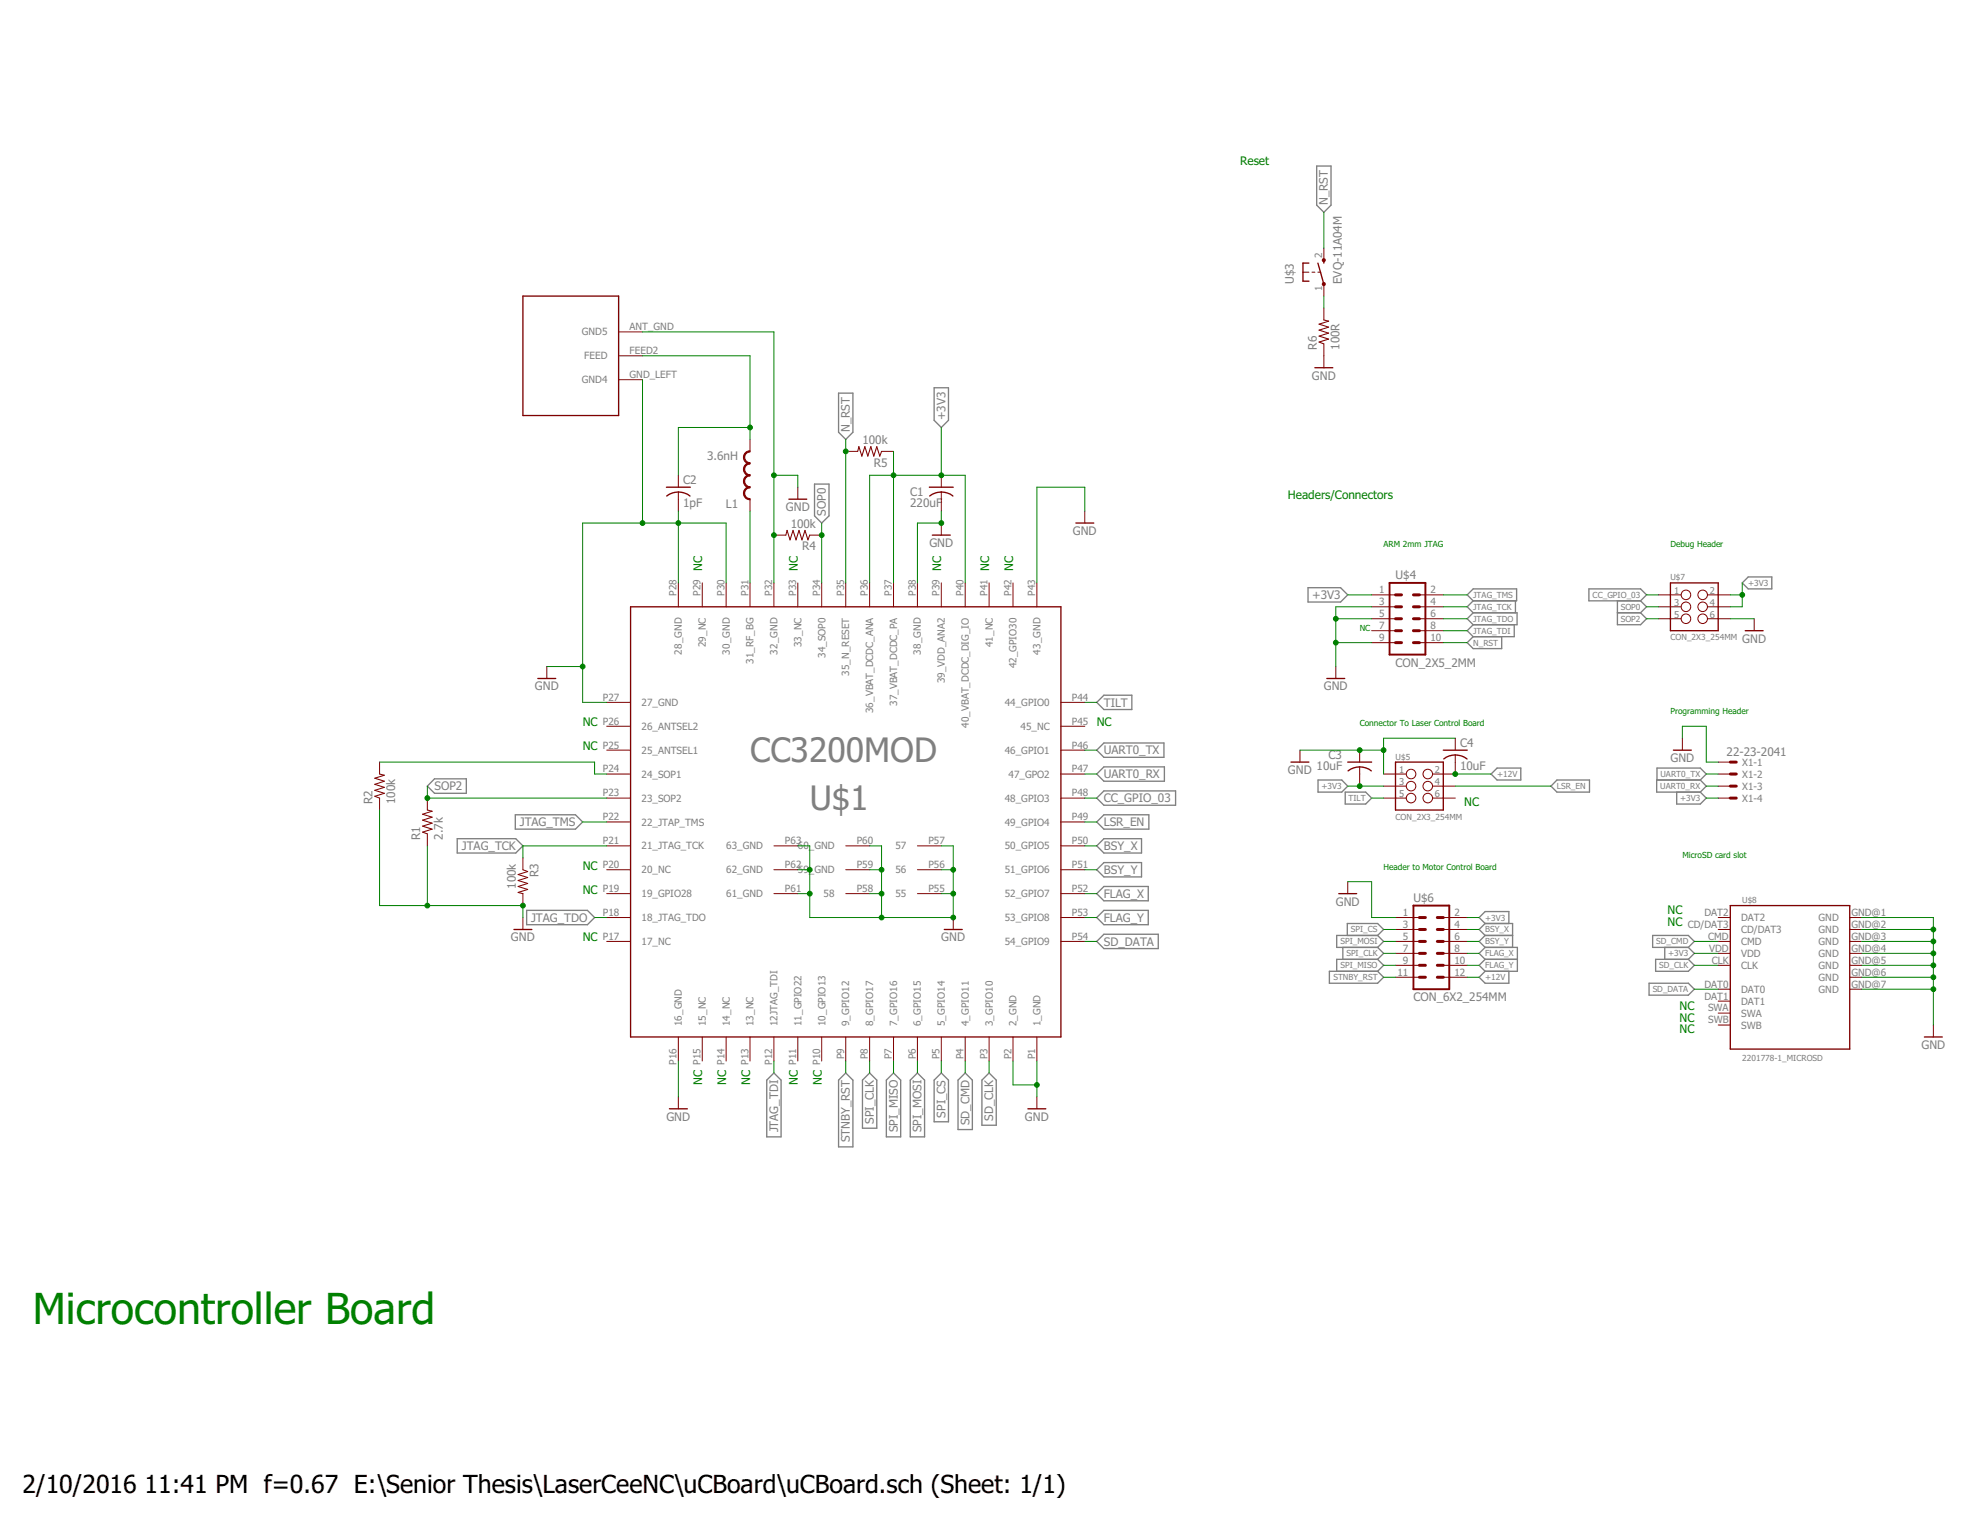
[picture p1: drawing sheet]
<svg xmlns="http://www.w3.org/2000/svg" width="279mm" height="216mm" viewBox="0 0 279 216" stroke-linecap="round" stroke-linejoin="round" font-family="sans-serif">
<g fill="none" stroke="#808080" stroke-width=".19">
<path d="M186.6 23.5h2.1v5.6l-1 1-1.1-1zM118.9 55.7h2v5.6l-1 1-1-1zM132.4 55h2.1v4.6l-1.1 1-1-1zM115.5 68.6h2v4.5l-1 1-1-1zM155.5 99.6l1-1h3.9v2h-3.9zM185.4 83.3h4.6l1.1 1-1.1 1h-4.6zM208 84.3l.8-.8h6.2v1.7h-6.2zM208.8 85.2l-.8 .8 .8 .9M208.8 86.9h6.3v1.7h-6.3M208.8 86.9l-.8 .8 .8 .9M208.8 88.6l-.8 .8 .8 .9M208.8 90.3l-.8 .8 .8 .8h4.1v-1.6"/>
<path d="M214.7 88.6v1.7h-5.9M214.8 85.2v1.7M225.2 83.5h7.4l.8 .8-.8 .9h-7.4zM229.3 86.9h3.3M229.3 85.2v3.4h3.3l.8-.9-.8-.8M232.6 85.2l.8 .8-.8 .9M247 82.6l.8-.8h3.4v1.7h-3.4zM61.6 110.4h4.5v2.1h-4.5l-1-1.1zM64.8 118.9h8.3l1 1-1 1h-8.3zM73 115.5h8.6l1 1-1 1h-8.6zM155.5 119.9l1-1h5.3v2h-5.3zM155.5 116.5l1-1h6.4v2h-6.4z"/>
<path d="M155.5 106.3l1-1h8.5v2.1h-8.5zM155.5 109.7l1-1h8.6v2h-8.6zM155.5 113.1l1-1h10.1v2.1h-10.1zM186.8 110.6h3.4l.9 .8-.9 .9h-3.4zM190.7 112.3h2.9l.8 .8-.8 .9h-2.9zM211.4 109.7l.8-.8h3.4v1.7h-3.4zM220.7 110.6h4.6v1.7h-4.6l-.8-.9zM234.9 110.6v-1.7h6.1l.9 .8-.9 .9M237.7 112.3v1.7h3.3l.9-.9-.9-.8M241 110.6h-6.2v1.7h6.2M241 110.6l.9 .8-.9 .9M74.7 129.1h8.6l1 1-1 1h-8.6z"/>
<path d="M155.5 130.1l1-1h6.3v2h-6.3zM155.5 123.3l1-1h5.3v2h-5.3zM155.5 126.7l1-1h6.3v2h-6.3zM155.5 133.5l1-1.1h7.7v2.1h-7.7zM188.4 137.7h6.9l.8 .8-.8 .9h-6.9zM190.4 134.3v1.7M191 132.6v-1.7h4.3l.8 .9-.8 .8M195.3 136h-5.8v1.7M195.3 132.6h-5.8v1.7h5.8M195.3 136l.8 .8-.8 .9M195.3 134.3l.8 .8-.8 .9M195.3 132.6l.8 .9-.8 .8"/>
<path d="M210.5 130.9l-.8-.8 .8-.9h3.4v1.7M210.5 130.9h3.9v3.4M210.5 137.7l-.8 .8 .8 .9h3.4v-1.7M210.5 136h4.6M210.5 134.3h4.6v3.4h-4.6M210.5 132.6h3.9M210.5 130.9l-.8 .9 .8 .8M210.5 132.6l-.8 .9 .8 .8M210.5 134.3l-.8 .8 .8 .9M210.5 136l-.8 .8 .8 .9M233.8 139.4h5.5l.9 .8-.9 .9h-5.5zM234.3 132.6h5l.9 .9-.9 .8h-5z"/>
<path d="M234.7 136h4.6l.9 .8-.9 .9h-4.6zM236 134.3v1.7M239.3 134.3l.9 .8-.9 .9M108.7 153.1l1-1 1 1v8.1h-2zM119.9 152.1l1 1v9.5h-2v-9.5zM123.3 152.1l1 1v6.8h-2v-6.8zM125.6 153.1l1.1-1 1 1v8.1h-2.1zM129 153.1l1-1 1.1 1v8.1h-2.1zM133.4 152.1l1.1 1v5.9h-2.1v-5.9zM135.8 153.1l1-1 1 1v7h-2zM140.2 152.1l1 1v6.4h-2v-6.4z"/>
</g>
<g fill="none" stroke="#800000" stroke-width=".14">
<path d="M184.7 38.6h.8M186 38.6h.4M186.8 38.6h.4M187.7 35.2v1.7M87.7 50.4h3.4M87.7 47.1h3.4M87.7 53.8h3.4M187.7 40.3v1.7M187.7 43.7v1.7M187.7 48.7v3.4M96.2 67.4v1.7M96.2 69.7v2.8"/>
<path d="M106.3 62.3v1.7M106.3 70.8v1.7M109.7 75.9h1.7M113.1 69.1v1.7M114.8 75.9h1.7M119.9 64h1.7M125 64h1.7M133.4 67.4v1.7M133.4 69.7v2.8M133.4 74.1v1.8M153.8 72.5v1.6M77.5 94.5v1.7"/>
<path d="M86 99.6h3.4M96.2 82.6v3.4M99.5 82.6v3.4M102.9 82.6v3.4M106.3 82.6v3.4M109.7 82.6v3.4M113.1 82.6v3.4M116.5 82.6v3.4M119.9 82.6v3.4M123.3 82.6v3.4M126.7 82.6v3.4M130 82.6v3.4"/>
<path d="M133.4 82.6v3.4M136.8 82.6v3.4M140.2 82.6v3.4M143.6 82.6v3.4M147 82.6v3.4M150.4 99.6h3.4M189.4 94.5v1.7M194.4 91.1h3.4M194.4 89.4h3.4M194.4 87.7h3.4M194.4 86h3.4M194.4 84.3h3.4"/>
<path d="M201.2 91.1h3.4M201.2 89.4h3.4M201.2 87.7h3.4M201.2 86h3.4M201.2 84.3h3.4M235.1 87.7h3.2M235.1 86h3.2M235.1 84.3h3.2M242 87.7h3.3M242 86h3.3M242 84.3h3.3M248.7 87.7v1.7"/>
<path d="M53.8 108v1.7M53.8 113.1v1.7M60.6 113.1v1.7M60.6 118.2v1.7M86 103h3.4M86 106.3h3.4M86 109.7h3.4M86 113.1h3.4M86 116.5h3.4M86 119.9h3.4M109.7 119.9h3.4M119.9 119.9h3.4"/>
<path d="M130 119.9h3.4M150.4 103h3.4M150.4 106.3h3.4M150.4 109.7h3.4M150.4 113.1h3.4M150.4 116.5h3.4M150.4 119.9h3.4M184.3 106.3v1.7M192.7 106.3v1.7M192.7 108.7v2.7M196.1 109.7h3.2M196.1 113.1h3.2"/>
<path d="M196.1 111.4h3.2M203.1 113.1h3.2M203.1 111.4h3.2M206.3 107v2.7h-3.2M206.3 104.6v1.7M238.5 104.6v1.7M243.6 109.7h1.7M243.6 113.1h1.7M243.6 111.4h1.7M243.6 108h1.7M74.1 121.6v1.7M74.1 126.7v1.7"/>
<path d="M74.1 130.1v1.7M86 123.3h3.4M86 126.7h3.4M86 130.1h3.4M86 133.5h3.4M109.7 123.3h3.4M109.7 126.7h3.4M119.9 123.3h3.4M119.9 126.7h3.4M130 123.3h3.4M130 126.7h3.4M135.1 130.1v1.7"/>
<path d="M150.4 123.3h3.4M150.4 126.7h3.4M150.4 130.1h3.4M150.4 133.5h3.4M191.1 125v1.7M197.8 130.1h3.4M197.8 133.5h3.4M197.8 138.5h3.4M197.8 136.8h3.4M197.8 135.1h3.4M197.8 131.8h3.4M204.6 130.1h3.4"/>
<path d="M204.6 133.5h3.4M204.6 138.5h3.4M204.6 136.8h3.4M204.6 135.1h3.4M204.6 131.8h3.4M243.6 130.1h1.7M243.6 133.5h1.7M243.6 136.8h1.7M243.6 135.1h1.7M243.6 131.8h1.7M262.2 130.1h1.7M262.2 133.5h1.7"/>
<path d="M262.2 138.5h1.7M262.2 136.8h1.7M262.2 135.1h1.7M262.2 131.8h1.7M96.2 147v3.4M96.2 155.5v1.7M99.5 147v3.4M102.9 147v3.4M106.3 147v3.4M109.7 147v3.4M113.1 147v3.4M116.5 147v3.4"/>
<path d="M119.9 147v3.4M123.3 147v3.4M126.7 147v3.4M130 147v3.4M133.4 147v3.4M136.8 147v3.4M140.2 147v3.4M143.6 147v3.4M147 147v3.4M147 155.5v1.7M243.6 141.9h1.7M243.6 140.2h1.7"/>
<path d="M243.6 143.6h1.7M243.6 145.3h1.7M262.2 140.2h1.7M274.1 145.3v1.7"/>
<circle cx="239" cy="87.7" r=".68"/>
<circle cx="239" cy="86" r=".68"/>
<circle cx="239" cy="84.3" r=".68"/>
<circle cx="241.4" cy="87.7" r=".68"/>
<circle cx="241.4" cy="86" r=".68"/>
<circle cx="241.4" cy="84.3" r=".68"/>
<circle cx="200" cy="109.7" r=".68"/>
<circle cx="200" cy="113.1" r=".68"/>
<circle cx="200" cy="111.4" r=".68"/>
<circle cx="202.4" cy="109.7" r=".68"/>
<circle cx="202.4" cy="111.4" r=".68"/>
<circle cx="202.4" cy="113.1" r=".68"/>
</g>
<g fill="none" stroke="#800000" stroke-width=".19">
<path d="M185.5 37.3h-.8v2.6h.8M186.8 37.3l.9 3M187.7 36.9v.4M74.1 42h13.6v16.9h-13.6zM186.4 52.1h2.5M94.5 69.1h3.4M94.5 70.3a2.67 2.67 0 0 1 3.3 0M111.8 70.8h2.6M131.7 69.1h3.4M131.8 70.3a2.67 2.67 0 0 1 3.3 0M132.2 75.9h2.5M152.5 74.1h2.5"/>
<path d="M76.2 96.2h2.6M89.4 86h61v61h-61zM188.1 96.2h2.5M236.8 82.6h6.8v6.8h-6.8zM247.4 89.4h2.5M183 108h2.5M191.1 108h3.3M191.1 109.3a2.67 2.67 0 0 1 3.3 0M197.8 108h6.8v6.8h-6.8zM204.6 106.3h3.4M204.7 107.6a2.67 2.67 0 0 1 3.3 0M237.2 106.3h2.6"/>
<path d="M72.9 131.8h2.5M133.9 131.8h2.5M189.8 126.7h2.5M245.3 128.4h16.9v20.3h-16.9zM94.9 157.2h2.5M145.7 157.2h2.6M272.8 147h2.5"/>
</g>
<path d="M187.7 45.4l.6 .1-1.3 .5 1.3 .4-1.3 .4 1.3 .4-1.3 .4 1.3 .5-1.3 .4 .7 .2M111.4 75.9l.2-.7 .4 1.3 .4-1.3 .4 1.3 .5-1.3 .4 1.3 .4-1.3 .4 1.3 .3-.6M121.6 64l.2-.7 .4 1.4 .4-1.4 .4 1.4 .4-1.4 .5 1.4 .4-1.4 .4 1.4 .3-.7M53.8 109.7l.7 .2-1.4 .4 1.4 .4-1.4 .5 1.4 .4-1.4 .4 1.4 .5-1.4 .4 .7 .2M60.6 114.8l.7 .2-1.4 .4 1.4 .4-1.4 .5 1.4 .4-1.4 .4 1.4 .4-1.4 .5 .7 .2M74.1 123.3l.7 .2-1.4 .5 1.4 .4-1.4 .4 1.4 .4-1.4 .5 1.4 .4-1.4 .4 .7 .2" fill="none" stroke="#800000" stroke-width=".15"/>
<g fill="#800000" stroke="#800000" stroke-width=".14">
<path d="M105.4 69.9h.2a.74 .74 0 0 0 .7 .8v.1h-.1a.93 .93 0 0 1-.8-.9z" fill-rule="evenodd"/>
<path d="M105.6 69.3l.6-.3h.1v.2a.77 .77 0 0 0-.7 .7h-.2v-.1z" fill-rule="evenodd"/>
<path d="M105.4 68.2h.2a.77 .77 0 0 0 .7 .8v.2h-.1a.93 .93 0 0 1-.8-1z" fill-rule="evenodd"/>
<path d="M105.6 67.6l.6-.3h.1v.2a.77 .77 0 0 0-.7 .7h-.2v-.1z" fill-rule="evenodd"/>
<path d="M105.4 66.5h.2a.77 .77 0 0 0 .7 .8v.2h-.1a.93 .93 0 0 1-.8-1z" fill-rule="evenodd"/>
<path d="M105.6 66l.6-.4h.1v.2a.77 .77 0 0 0-.7 .7h-.2v-.1z" fill-rule="evenodd"/>
<path d="M105.4 64.8h.2a.77 .77 0 0 0 .7 .8v.2h-.1a.93 .93 0 0 1-.8-1z" fill-rule="evenodd"/>
<path d="M105.6 64.3l.6-.4h.1v.2a.77 .77 0 0 0-.7 .7h-.2v-.1z" fill-rule="evenodd"/>
<path d="M187.5 40.1h.3v.3h-.3z" fill-rule="evenodd"/>
<path d="M187.5 36.7h.3v.3h-.3z" fill-rule="evenodd"/>
</g>
<path d="M197 82.6h5.1v10.2h-5.1zM200.4 128.4h5v11.8h-5z" fill="none" stroke="#800000" stroke-width=".28"/>
<g fill="none" stroke="#800000" stroke-width=".42">
<path d="M197.8 87.7h.9M197.8 89.4h.9M197.8 91.1h.9M197.8 84.3h.9M197.8 86h.9M200.4 87.7h.8M200.4 89.4h.8M200.4 91.1h.8M200.4 84.3h.8M200.4 86h.8M245.3 108h.8M245.3 109.7h.8"/>
<path d="M245.3 111.4h.8M245.3 113.1h.8M201.2 135.1h.9M201.2 136.8h.9M201.2 138.5h.9M201.2 130.1h.9M201.2 131.8h.9M201.2 133.5h.9M203.8 135.1h.8M203.8 136.8h.8M203.8 138.5h.8M203.8 130.1h.8"/>
<path d="M203.8 131.8h.8M203.8 133.5h.8"/>
</g>
<g fill="none" stroke="#008000" stroke-width=".14">
<path d="M187.7 30.1v5.1M91.1 53.8v20.3M91.1 47.1h18.6v35.5M91.1 50.4h15.2v11.9M187.7 42v1.7M96.2 72.5v10.1M106.3 60.6h-10.1v6.8M106.3 72.5v10.1M109.7 67.4h3.4v1.7M116.5 74.1v8.5M119.9 62.3v20.3M126.7 64v18.6"/>
<path d="M133.4 60.6v6.8M133.4 72.5v1.6h-3.4v8.5M153.8 72.5v-3.4h-6.8v13.5M77.5 94.5h5.1M102.9 82.6v-8.5h-20.3v25.5h3.4M123.3 82.6v-15.2h13.5v15.2M153.8 99.6h1.7M189.4 87.7h5M189.4 91.1h5M191.1 84.3h3.3M194.4 86h-5v8.5M204.6 84.3h3.4"/>
<path d="M204.6 86h3.4M204.6 87.7h3.4M204.6 91.1h3.4M204.6 89.4h3.4M233.4 84.3h1.7M233.4 86h1.7M233.4 87.7h1.7M245.3 84.3h1.7M245.3 87.7h3.4M247 82.6v3.4h-1.7M53.8 114.8v13.6h20.3v1.7M53.8 108h30.5v1.7h1.7"/>
<path d="M60.6 111.4v1.7h25.4M60.6 119.9v8.5M82.6 116.5h3.4M86 119.9h-11.9v1.7M113.1 119.9h1.7v10.2h20.3v-10.2h-1.7M123.3 119.9h1.7v10.2M153.8 113.1h1.7M153.8 119.9h1.7M153.8 106.3h1.7M153.8 109.7h1.7M153.8 116.5h1.7M184.3 106.3h11.8"/>
<path d="M191.1 111.4h5M194.4 113.1h1.7M206.3 111.4h13.6M206.3 104.6h-10.2v5.1M206.3 109.7h5.1M238.5 104.6v-1.6h3.4v5h1.7M241.9 111.4h1.7M241.9 113.1h1.7M241.9 109.7h1.7M84.3 130.1h1.7M113.1 123.3h1.7M113.1 126.7h1.7"/>
<path d="M123.3 123.3h1.7M123.3 126.7h1.7M133.4 123.3h1.7M133.4 126.7h1.7M153.8 130.1h1.7M153.8 123.3h1.7M153.8 126.7h1.7M153.8 133.5h1.7M191.1 125h3.3v5.1h3.4M196.1 135.1h1.7M196.1 131.8h1.7M196.1 133.5h1.7"/>
<path d="M196.1 136.8h1.7M196.1 138.5h1.7M208 130.1h1.7M208 135.1h1.7M208 131.8h1.7M208 133.5h1.7M208 136.8h1.7M208 138.5h1.7M240.2 135.1h3.4M240.2 133.5h3.4M240.2 136.8h3.4M263.9 130.1h10.2v15.2"/>
<path d="M263.9 135.1h10.2M263.9 131.8h10.2M263.9 133.5h10.2M263.9 136.8h10.2M263.9 138.5h10.2M96.2 150.4v5.1M109.7 150.4v1.7M119.9 150.4v1.7M123.3 150.4v1.7M126.7 150.4v1.7M130 150.4v1.7M133.4 150.4v1.7"/>
<path d="M136.8 150.4v1.7M140.2 150.4v1.7M143.6 150.4v3.4h3.4M147 150.4v5.1M240.2 140.2h3.4M263.9 140.2h10.2"/>
</g>
<g fill="#008000" stroke="#008000" stroke-width=".14">
<circle cx="126.7" cy="67.4" r=".34"/>
<circle cx="133.4" cy="67.4" r=".34"/>
<circle cx="192.7" cy="111.4" r=".34"/>
<circle cx="247" cy="84.3" r=".34"/>
<circle cx="147" cy="153.8" r=".34"/>
<circle cx="82.6" cy="94.5" r=".34"/>
<circle cx="96.2" cy="74.1" r=".34"/>
<circle cx="91.1" cy="74.1" r=".34"/>
<circle cx="135.1" cy="130.1" r=".34"/>
<circle cx="125" cy="130.1" r=".34"/>
<circle cx="114.8" cy="123.3" r=".34"/>
<circle cx="114.8" cy="126.7" r=".34"/>
<circle cx="125" cy="123.3" r=".34"/>
<circle cx="125" cy="126.7" r=".34"/>
<circle cx="135.1" cy="123.3" r=".34"/>
<circle cx="135.1" cy="126.7" r=".34"/>
<circle cx="74.1" cy="128.4" r=".34"/>
<circle cx="60.6" cy="128.4" r=".34"/>
<circle cx="109.7" cy="75.9" r=".34"/>
<circle cx="109.7" cy="67.4" r=".34"/>
<circle cx="133.4" cy="74.1" r=".34"/>
<circle cx="189.4" cy="87.7" r=".34"/>
<circle cx="189.4" cy="91.1" r=".34"/>
<circle cx="192.7" cy="106.3" r=".34"/>
<circle cx="196.1" cy="106.3" r=".34"/>
<circle cx="274.1" cy="131.8" r=".34"/>
<circle cx="274.1" cy="133.5" r=".34"/>
<circle cx="274.1" cy="135.1" r=".34"/>
<circle cx="274.1" cy="136.8" r=".34"/>
<circle cx="274.1" cy="138.5" r=".34"/>
<circle cx="274.1" cy="140.2" r=".34"/>
<circle cx="60.6" cy="113.1" r=".34"/>
<circle cx="116.5" cy="75.9" r=".34"/>
<circle cx="119.9" cy="64" r=".34"/>
<circle cx="106.3" cy="60.6" r=".34"/>
<circle cx="206.3" cy="109.7" r=".34"/>
</g>
<text font-size="6.1" fill="#008000" x="4.7" y="187.7">Microcontroller Board</text>
<g font-size="4.8" fill="#808080">
<text x="106.3" y="108">CC3200MOD</text>
<text x="114.8" y="114.8">U$1</text>
</g>
<g font-size="3.5">
<text x="3.2" y="211.7">2/10/2016</text>
<text x="20.5" y="211.7">11:41 PM f=0.67 E:\Senior Thesis\LaserCeeNC\uCBoard\uCBoard.sch (Sheet: 1/1)</text>
</g>
<g font-size="1.7" fill="#008000">
<text x="175.8" y="23.3">Reset</text>
<text x="182.6" y="70.8">Headers/Connectors</text>
<text x="99.5" y="80.9" transform="rotate(-90 99.5 80.9)">NC</text>
<text x="113.1" y="80.9" transform="rotate(-90 113.1 80.9)">NC</text>
<text x="133.4" y="80.9" transform="rotate(-90 133.4 80.9)">NC</text>
<text x="140.2" y="80.9" transform="rotate(-90 140.2 80.9)">NC</text>
<text x="143.6" y="80.9" transform="rotate(-90 143.6 80.9)">NC</text>
<text x="82.6" y="106.3">NC</text>
<text x="82.6" y="103">NC</text>
<text x="155.5" y="103">NC</text>
<text x="207.6" y="114.3">NC</text>
<text x="82.6" y="123.3">NC</text>
<text x="82.6" y="126.7">NC</text>
<text x="236.4" y="131.3">NC</text>
<text x="236.4" y="129.6">NC</text>
<text x="82.6" y="133.5">NC</text>
<text x="238.1" y="143.1">NC</text>
<text x="238.1" y="144.8">NC</text>
<text x="238.1" y="146.5">NC</text>
<text x="99.5" y="153.8" transform="rotate(-90 99.5 153.8)">NC</text>
<text x="102.9" y="153.8" transform="rotate(-90 102.9 153.8)">NC</text>
<text x="106.3" y="153.8" transform="rotate(-90 106.3 153.8)">NC</text>
<text x="113.1" y="153.8" transform="rotate(-90 113.1 153.8)">NC</text>
<text x="116.5" y="153.8" transform="rotate(-90 116.5 153.8)">NC</text>
</g>
<g font-size="1.7" fill="#808080">
<text x="188.3" y="29.1" transform="rotate(-90 188.3 29.1)">N_RST</text>
<text x="183.4" y="40.3" transform="rotate(-90 183.4 40.3)">U$3</text>
<text x="190.2" y="40.3" transform="rotate(-90 190.2 40.3)">EVQ-11A04M</text>
<text x="186" y="53.8">GND</text>
<text x="186.7" y="49.6" transform="rotate(-90 186.7 49.6)">R6</text>
<text x="189.9" y="49.6" transform="rotate(-90 189.9 49.6)">100R</text>
<text x="134" y="59.6" transform="rotate(-90 134 59.6)">+3V3</text>
<text x="100.2" y="65.2">3.6nH</text>
<text x="120.5" y="61.3" transform="rotate(-90 120.5 61.3)">N_RST</text>
<text x="122.3" y="63">100k</text>
<text x="96.8" y="71.9">1pF</text>
<text x="96.8" y="68.7">C2</text>
<text x="102.9" y="72">L1</text>
<text x="123.9" y="66.2">R5</text>
<text x="129" y="71.9">220uF</text>
<text x="129" y="70.3">C1</text>
<text x="111.4" y="72.5">GND</text>
<text x="112.1" y="74.8">100k</text>
<text x="117.1" y="73.1" transform="rotate(-90 117.1 73.1)">SOP0</text>
<text x="131.7" y="77.5">GND</text>
<text x="152.1" y="75.9">GND</text>
<text x="113.7" y="78">R4</text>
<text x="197.8" y="82.1">U$4</text>
<text x="186" y="84.9">+3V3</text>
<text x="197.8" y="94.5">CON_2X5_2MM</text>
<text x="247" y="91.1">GND</text>
<text x="75.8" y="97.9">GND</text>
<text x="156.5" y="100.2">TILT</text>
<text x="187.7" y="97.9">GND</text>
<text x="156.5" y="106.9">UART0_TX</text>
<text x="188.3" y="107.6">C3</text>
<text x="207" y="105.9">C4</text>
<text x="244.8" y="107.1">22-23-2041</text>
<text x="52.8" y="114" transform="rotate(-90 52.8 114)">R2</text>
<text x="56" y="114" transform="rotate(-90 56 114)">100k</text>
<text x="61.6" y="112">SOP2</text>
<text x="156.5" y="110.3">UART0_RX</text>
<text x="156.5" y="113.7">CC_GPIO_03</text>
<text x="182.6" y="109.7">GND</text>
<text x="186.6" y="109.1">10uF</text>
<text x="207" y="109.1">10uF</text>
<text x="236.8" y="108">GND</text>
<text x="59.6" y="119.1" transform="rotate(-90 59.6 119.1)">R1</text>
<text x="62.8" y="119.1" transform="rotate(-90 62.8 119.1)">2.7k</text>
<text x="73.7" y="117.1">JTAG_TMS</text>
<text x="156.5" y="117.1">LSR_EN</text>
<text x="65.5" y="120.5">JTAG_TCK</text>
<text x="76.3" y="124.4" transform="rotate(-90 76.3 124.4)">R3</text>
<text x="156.5" y="120.5">BSY_X</text>
<text x="156.5" y="123.9">BSY_Y</text>
<text x="73.1" y="126" transform="rotate(-90 73.1 126)">100k</text>
<text x="75.3" y="130.7">JTAG_TDO</text>
<text x="156.5" y="127.3">FLAG_X</text>
<text x="156.5" y="130.7">FLAG_Y</text>
<text x="189.4" y="128.4">GND</text>
<text x="200.4" y="127.9">U$6</text>
<text x="72.4" y="133.5">GND</text>
<text x="133.4" y="133.5">GND</text>
<text x="156.5" y="134.1">SD_DATA</text>
<text x="200.4" y="141.9">CON_6X2_254MM</text>
<text x="272.4" y="148.7">GND</text>
<text x="94.5" y="158.9">GND</text>
<text x="110.3" y="160.5" transform="rotate(-90 110.3 160.5)">JTAG_TDI</text>
<text x="120.5" y="162" transform="rotate(-90 120.5 162)">STNBY_RST</text>
<text x="123.9" y="159.3" transform="rotate(-90 123.9 159.3)">SPI_CLK</text>
<text x="127.2" y="160.5" transform="rotate(-90 127.2 160.5)">SPI_MISO</text>
<text x="130.6" y="160.5" transform="rotate(-90 130.6 160.5)">SPI_MOSI</text>
<text x="134" y="158.4" transform="rotate(-90 134 158.4)">SPI_CS</text>
<text x="137.4" y="159.5" transform="rotate(-90 137.4 159.5)">SD_CMD</text>
<text x="140.8" y="158.9" transform="rotate(-90 140.8 158.9)">SD_CLK</text>
<text x="145.3" y="158.9">GND</text>
</g>
<g font-size="1.4" fill="#808080">
<text x="187.4" y="41.3" transform="rotate(-90 187.4 41.3)">1</text>
<text x="187.4" y="36.6" transform="rotate(-90 187.4 36.6)">2</text>
<text x="82.5" y="47.6">GND5</text>
<text x="89.2" y="46.8">ANT_GND</text>
<text x="82.8" y="50.9">FEED</text>
<text x="89.2" y="50.2">FEED2</text>
<text x="89.2" y="53.6">GND_LEFT</text>
<text x="82.5" y="54.3">GND4</text>
<text x="95.9" y="84.5" transform="rotate(-90 95.9 84.5)">P28</text>
<text x="99.3" y="84.5" transform="rotate(-90 99.3 84.5)">P29</text>
<text x="102.7" y="84.5" transform="rotate(-90 102.7 84.5)">P30</text>
<text x="106.1" y="84.5" transform="rotate(-90 106.1 84.5)">P31</text>
<text x="109.5" y="84.5" transform="rotate(-90 109.5 84.5)">P32</text>
<text x="112.9" y="84.5" transform="rotate(-90 112.9 84.5)">P33</text>
<text x="116.3" y="84.5" transform="rotate(-90 116.3 84.5)">P34</text>
<text x="119.6" y="84.5" transform="rotate(-90 119.6 84.5)">P35</text>
<text x="123" y="84.5" transform="rotate(-90 123 84.5)">P36</text>
<text x="126.4" y="84.5" transform="rotate(-90 126.4 84.5)">P37</text>
<text x="129.8" y="84.5" transform="rotate(-90 129.8 84.5)">P38</text>
<text x="133.2" y="84.5" transform="rotate(-90 133.2 84.5)">P39</text>
<text x="136.6" y="84.5" transform="rotate(-90 136.6 84.5)">P40</text>
<text x="140" y="84.5" transform="rotate(-90 140 84.5)">P41</text>
<text x="143.4" y="84.5" transform="rotate(-90 143.4 84.5)">P42</text>
<text x="146.8" y="84.5" transform="rotate(-90 146.8 84.5)">P43</text>
<text x="195.5" y="89.2">7</text>
<text x="195.5" y="87.5">5</text>
<text x="195.5" y="85.8">3</text>
<text x="195.5" y="84.1">1</text>
<text x="202.8" y="89.2">8</text>
<text x="202.8" y="87.5">6</text>
<text x="202.8" y="85.8">4</text>
<text x="202.8" y="84.1">2</text>
<text x="96.7" y="92.8" transform="rotate(-90 96.7 92.8)">28_GND</text>
<text x="100.1" y="91.7" transform="rotate(-90 100.1 91.7)">29_NC</text>
<text x="103.4" y="92.8" transform="rotate(-90 103.4 92.8)">30_GND</text>
<text x="106.8" y="94.1" transform="rotate(-90 106.8 94.1)">31_RF_BG</text>
<text x="110.2" y="92.8" transform="rotate(-90 110.2 92.8)">32_GND</text>
<text x="113.6" y="91.7" transform="rotate(-90 113.6 91.7)">33_NC</text>
<text x="117" y="93.3" transform="rotate(-90 117 93.3)">34_SOP0</text>
<text x="120.4" y="95.8" transform="rotate(-90 120.4 95.8)">35_N_RESET</text>
<text x="130.6" y="92.8" transform="rotate(-90 130.6 92.8)">38_GND</text>
<text x="140.7" y="91.7" transform="rotate(-90 140.7 91.7)">41_NC</text>
<text x="144.1" y="94.8" transform="rotate(-90 144.1 94.8)">42_GPIO30</text>
<text x="147.5" y="92.8" transform="rotate(-90 147.5 92.8)">43_GND</text>
<text x="195.5" y="90.9">9</text>
<text x="202.8" y="90.9">10</text>
<text x="85.5" y="99.3">P27</text>
<text x="90.9" y="100.1">27_GND</text>
<text x="123.8" y="101.1" transform="rotate(-90 123.8 101.1)">36_VBAT_DCDC_ANA</text>
<text x="127.2" y="100.1" transform="rotate(-90 127.2 100.1)">37_VBAT_DCDC_PA</text>
<text x="133.9" y="96.9" transform="rotate(-90 133.9 96.9)">39_VDD_ANA2</text>
<text x="142.4" y="100.1">44_GPIO0</text>
<text x="151.9" y="99.3">P44</text>
<text x="85.5" y="102.7">P26</text>
<text x="85.5" y="106.1">P25</text>
<text x="90.9" y="103.5">26_ANTSEL2</text>
<text x="90.9" y="106.9">25_ANTSEL1</text>
<text x="137.3" y="103.2" transform="rotate(-90 137.3 103.2)">40_VBAT_DCDC_DIG_IO</text>
<text x="142.4" y="106.9">46_GPIO1</text>
<text x="144.7" y="103.5">45_NC</text>
<text x="151.9" y="102.7">P45</text>
<text x="151.9" y="106.1">P46</text>
<text x="85.5" y="109.5">P24</text>
<text x="85.5" y="112.9">P23</text>
<text x="90.9" y="110.2">24_SOP1</text>
<text x="90.9" y="113.6">23_SOP2</text>
<text x="142.4" y="113.6">48_GPIO3</text>
<text x="143" y="110.2">47_GPO2</text>
<text x="151.9" y="109.5">P47</text>
<text x="151.9" y="112.9">P48</text>
<text x="247" y="108.6">X1-1</text>
<text x="247" y="110.2">X1-2</text>
<text x="247" y="111.9">X1-3</text>
<text x="247" y="113.6">X1-4</text>
<text x="85.5" y="116.3">P22</text>
<text x="85.5" y="119.7">P21</text>
<text x="90.9" y="117">22_JTAP_TMS</text>
<text x="111.3" y="119.7">P63</text>
<text x="121.4" y="119.7">P60</text>
<text x="131.6" y="119.7">P57</text>
<text x="142.4" y="117">49_GPIO4</text>
<text x="151.9" y="116.3">P49</text>
<text x="151.9" y="119.7">P50</text>
<text x="85.5" y="123.1">P20</text>
<text x="90.9" y="120.4">21_JTAG_TCK</text>
<text x="90.9" y="123.8">20_NC</text>
<text x="102.9" y="123.8">62_GND</text>
<text x="102.9" y="120.4">63_GND</text>
<text x="111.3" y="123.1">P62</text>
<text x="113.1" y="123.8">59_GND</text>
<text x="113.1" y="120.4">60_GND</text>
<text x="121.4" y="123.1">P59</text>
<text x="126.9" y="123.8">56</text>
<text x="126.9" y="120.4">57</text>
<text x="131.6" y="123.1">P56</text>
<text x="142.4" y="120.4">50_GPIO5</text>
<text x="142.4" y="123.8">51_GPIO6</text>
<text x="151.9" y="123.1">P51</text>
<text x="85.5" y="126.4">P19</text>
<text x="85.5" y="129.8">P18</text>
<text x="90.9" y="127.2">19_GPIO28</text>
<text x="90.9" y="130.6">18_JTAG_TDO</text>
<text x="102.9" y="127.2">61_GND</text>
<text x="111.3" y="126.4">P61</text>
<text x="116.8" y="127.2">58</text>
<text x="121.4" y="126.4">P58</text>
<text x="126.9" y="127.2">55</text>
<text x="131.6" y="126.4">P55</text>
<text x="142.4" y="127.2">52_GPIO7</text>
<text x="142.4" y="130.6">53_GPIO8</text>
<text x="151.9" y="126.4">P52</text>
<text x="151.9" y="129.8">P53</text>
<text x="198.9" y="131.5">3</text>
<text x="198.9" y="129.8">1</text>
<text x="206.2" y="131.5">4</text>
<text x="206.2" y="129.8">2</text>
<text x="239.3" y="131.5">CD/DAT3</text>
<text x="241.6" y="129.8">DAT2</text>
<text x="246.8" y="130.6">DAT2</text>
<text x="257.8" y="130.6">GND</text>
<text x="262.5" y="129.8">GND@1</text>
<text x="262.5" y="131.5">GND@2</text>
<text x="85.5" y="133.2">P17</text>
<text x="90.9" y="134">17_NC</text>
<text x="142.4" y="134">54_GPIO9</text>
<text x="151.9" y="133.2">P54</text>
<text x="198.9" y="136.6">9</text>
<text x="198.9" y="134.9">7</text>
<text x="198.9" y="133.2">5</text>
<text x="206.2" y="136.6">10</text>
<text x="206.2" y="134.9">8</text>
<text x="206.2" y="133.2">6</text>
<text x="242.1" y="133.2">CMD</text>
<text x="242.3" y="134.9">VDD</text>
<text x="242.7" y="136.6">CLK</text>
<text x="246.8" y="132.3">CD/DAT3</text>
<text x="246.8" y="137.4">CLK</text>
<text x="246.8" y="134">CMD</text>
<text x="246.8" y="135.7">VDD</text>
<text x="257.8" y="132.3">GND</text>
<text x="257.8" y="134">GND</text>
<text x="257.8" y="135.7">GND</text>
<text x="257.8" y="137.4">GND</text>
<text x="262.5" y="133.2">GND@3</text>
<text x="262.5" y="134.9">GND@4</text>
<text x="262.5" y="136.6">GND@5</text>
<text x="198.1" y="138.3">11</text>
<text x="206.2" y="138.3">12</text>
<text x="241.6" y="141.7">DAT1</text>
<text x="241.6" y="140">DAT0</text>
<text x="242.1" y="143.4">SWA</text>
<text x="246.8" y="142.4">DAT1</text>
<text x="246.8" y="140.7">DAT0</text>
<text x="257.8" y="139">GND</text>
<text x="257.8" y="140.7">GND</text>
<text x="262.5" y="138.3">GND@6</text>
<text x="262.5" y="140">GND@7</text>
<text x="96.7" y="145.5" transform="rotate(-90 96.7 145.5)">16_GND</text>
<text x="100.1" y="145.5" transform="rotate(-90 100.1 145.5)">15_NC</text>
<text x="103.4" y="145.5" transform="rotate(-90 103.4 145.5)">14_NC</text>
<text x="106.8" y="145.5" transform="rotate(-90 106.8 145.5)">13_NC</text>
<text x="110.2" y="145.5" transform="rotate(-90 110.2 145.5)">12JTAG_TDI</text>
<text x="113.6" y="145.5" transform="rotate(-90 113.6 145.5)">11_GPIO22</text>
<text x="117" y="145.5" transform="rotate(-90 117 145.5)">10_GPIO13</text>
<text x="120.4" y="145.5" transform="rotate(-90 120.4 145.5)">9_GPIO12</text>
<text x="123.8" y="145.5" transform="rotate(-90 123.8 145.5)">8_GPIO17</text>
<text x="127.2" y="145.5" transform="rotate(-90 127.2 145.5)">7_GPIO16</text>
<text x="130.6" y="145.5" transform="rotate(-90 130.6 145.5)">6_GPIO15</text>
<text x="133.9" y="145.5" transform="rotate(-90 133.9 145.5)">5_GPIO14</text>
<text x="137.3" y="145.5" transform="rotate(-90 137.3 145.5)">4_GPIO11</text>
<text x="140.7" y="145.5" transform="rotate(-90 140.7 145.5)">3_GPIO10</text>
<text x="144.1" y="145.5" transform="rotate(-90 144.1 145.5)">2_GND</text>
<text x="147.5" y="145.5" transform="rotate(-90 147.5 145.5)">1_GND</text>
<text x="242.2" y="145.1">SWB</text>
<text x="246.8" y="144.1">SWA</text>
<text x="246.8" y="145.8">SWB</text>
<text x="95.9" y="150.9" transform="rotate(-90 95.9 150.9)">P16</text>
<text x="99.3" y="150.9" transform="rotate(-90 99.3 150.9)">P15</text>
<text x="102.7" y="150.9" transform="rotate(-90 102.7 150.9)">P14</text>
<text x="106.1" y="150.9" transform="rotate(-90 106.1 150.9)">P13</text>
<text x="109.5" y="150.9" transform="rotate(-90 109.5 150.9)">P12</text>
<text x="112.9" y="150.9" transform="rotate(-90 112.9 150.9)">P11</text>
<text x="116.3" y="150.9" transform="rotate(-90 116.3 150.9)">P10</text>
<text x="119.6" y="150.1" transform="rotate(-90 119.6 150.1)">P9</text>
<text x="123" y="150.1" transform="rotate(-90 123 150.1)">P8</text>
<text x="126.4" y="150.1" transform="rotate(-90 126.4 150.1)">P7</text>
<text x="129.8" y="150.1" transform="rotate(-90 129.8 150.1)">P6</text>
<text x="133.2" y="150.1" transform="rotate(-90 133.2 150.1)">P5</text>
<text x="136.6" y="150.1" transform="rotate(-90 136.6 150.1)">P4</text>
<text x="140" y="150.1" transform="rotate(-90 140 150.1)">P3</text>
<text x="143.4" y="150.1" transform="rotate(-90 143.4 150.1)">P2</text>
<text x="146.8" y="150.1" transform="rotate(-90 146.8 150.1)">P1</text>
</g>
<g font-size="1.3" fill="#808080">
<text x="237.3" y="84.2">1</text>
<text x="237.3" y="85.8">3</text>
<text x="237.3" y="87.5">5</text>
<text x="242.4" y="84.2">2</text>
<text x="242.4" y="85.8">4</text>
<text x="242.4" y="87.5">6</text>
<text x="198.3" y="109.6">1</text>
<text x="198.3" y="111.3">3</text>
<text x="198.3" y="113">5</text>
<text x="203.4" y="109.6">2</text>
<text x="203.4" y="111.3">4</text>
<text x="203.4" y="113">6</text>
</g>
<g font-size="1.2" fill="#008000">
<text x="196.1" y="77.5">ARM 2mm JTAG</text>
<text x="236.8" y="77.5">Debug Header</text>
<text x="192.7" y="89.4">NC</text>
<text x="236.8" y="101.3">Programming Header</text>
<text x="192.7" y="103">Connector To Laser Control Board</text>
<text x="196.1" y="123.3">Header to Motor Control Board</text>
<text x="238.5" y="121.6">MicroSD card slot</text>
</g>
<g font-size="1.2" fill="#808080">
<text x="236.8" y="82.3">U$7</text>
<text x="247.8" y="83.1">+3V3</text>
<text x="208.8" y="84.7">JTAG_TMS</text>
<text x="208.8" y="86.4">JTAG_TCK</text>
<text x="208.8" y="88.1">JTAG_TDO</text>
<text x="208.8" y="89.8">JTAG_TDI</text>
<text x="225.8" y="84.7">CC_GPIO_03</text>
<text x="229.7" y="88.1">SOP2</text>
<text x="229.7" y="86.4">SOP0</text>
<text x="208.8" y="91.5">N_RST</text>
<text x="236.8" y="90.8">CON_2X3_254MM</text>
<text x="197.8" y="107.7">U$5</text>
<text x="187.3" y="111.9">+3V3</text>
<text x="191.2" y="113.5">TILT</text>
<text x="212.2" y="110.2">+12V</text>
<text x="220.7" y="111.9">LSR_EN</text>
<text x="235.3" y="111.9">UART0_RX</text>
<text x="235.4" y="110.2">UART0_TX</text>
<text x="238.2" y="113.5">+3V3</text>
<text x="197.8" y="116.2">CON_2X3_254MM</text>
<text x="210.5" y="130.5">+3V3</text>
<text x="247" y="128">U$8</text>
<text x="190" y="137.3">SPI_MISO</text>
<text x="190" y="133.9">SPI_MOSI</text>
<text x="190.9" y="135.6">SPI_CLK</text>
<text x="191.5" y="132.2">SPI_CS</text>
<text x="210.5" y="132.2">BSY_X</text>
<text x="210.5" y="133.9">BSY_Y</text>
<text x="210.5" y="135.6">FLAG_X</text>
<text x="210.5" y="137.3">FLAG_Y</text>
<text x="234.8" y="133.9">SD_CMD</text>
<text x="235.2" y="137.3">SD_CLK</text>
<text x="236.5" y="135.6">+3V3</text>
<text x="189" y="139">STNBY_RST</text>
<text x="210.5" y="139">+12V</text>
<text x="234.3" y="140.7">SD_DATA</text>
<text x="247" y="150.4">2201778-1_MICROSD</text>
</g>
</svg>
